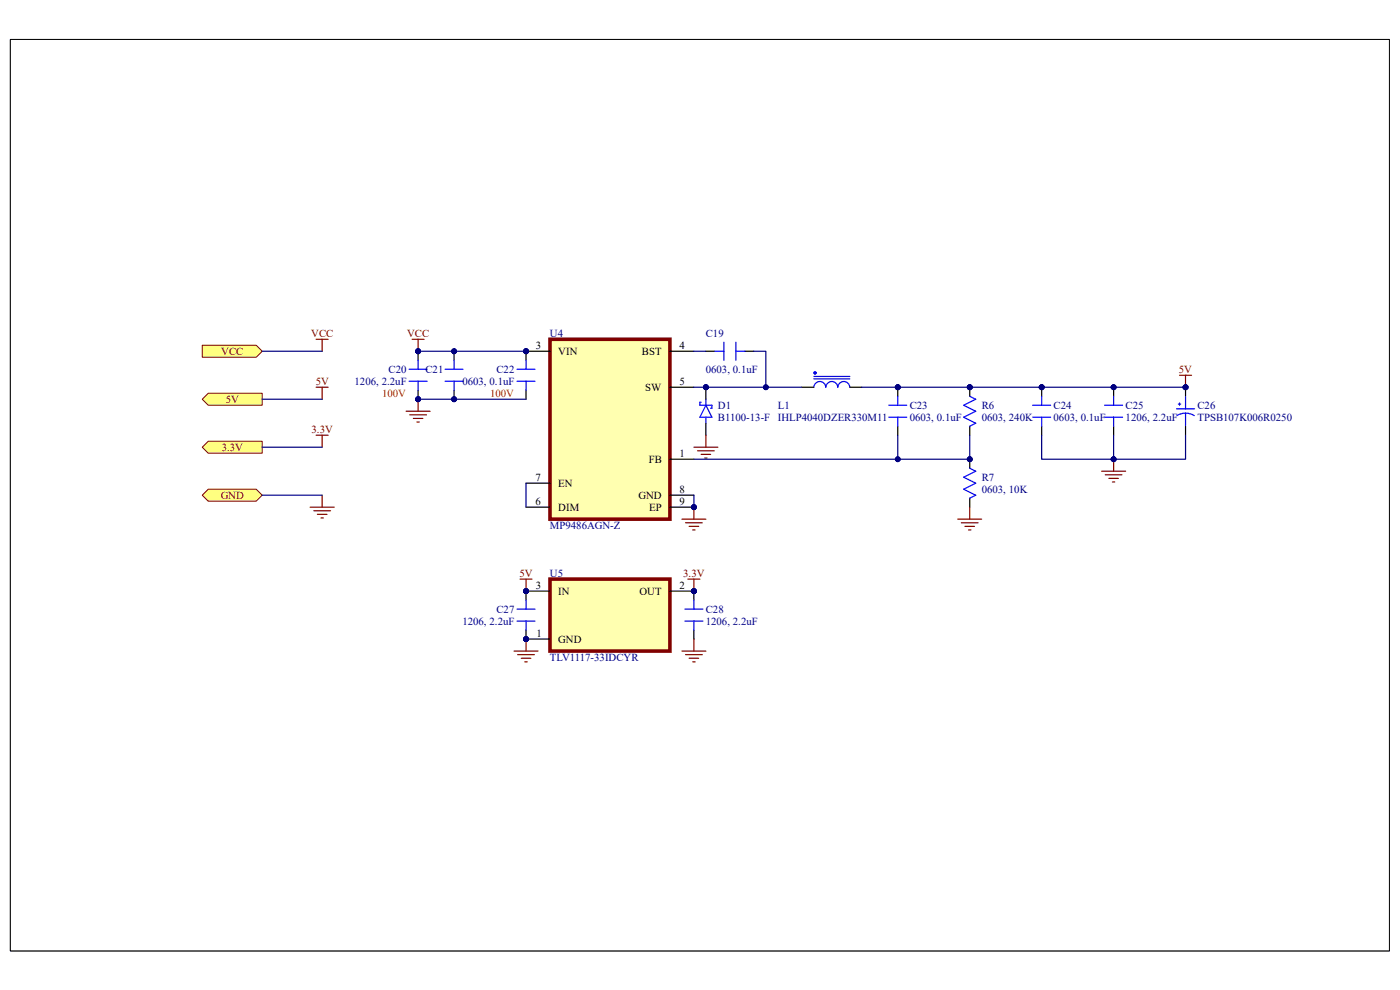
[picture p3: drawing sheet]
<svg xmlns="http://www.w3.org/2000/svg" width="297mm" height="210mm" viewBox="0 0 297 210" stroke-linecap="round" stroke-linejoin="round" font-family="sans-serif">
<path d="M2.2 8.4h292.6v193.3h-292.6z" fill="none" stroke="#000" stroke-width=".21"/>
<circle cx="111.6" cy="74.5" r=".51" fill="#000080"/>
<circle cx="111.6" cy="74.5" r=".51" fill="none" stroke="#000080" stroke-width=".21"/>
<circle cx="147.2" cy="107.6" r=".51" fill="#000080"/>
<circle cx="147.2" cy="107.6" r=".51" fill="none" stroke="#000080" stroke-width=".21"/>
<path d="M116.7 72h25.4v38.1h-25.4z" fill-rule="evenodd" fill="#ffffb0"/>
<path d="M116.7 72h25.4v38.1h-25.4z" fill="none" stroke="#800000" stroke-width=".76"/>
<path d="M111.6 74.5h5.1" fill="none" stroke="#000" stroke-width=".25"/>
<circle cx="111.6" cy="74.5" r=".51" fill="#000080"/>
<circle cx="111.6" cy="74.5" r=".51" fill="none" stroke="#000080" stroke-width=".21"/>
<path d="M142.1 74.5h5.1M142.1 82.1h5.1M142.1 97.4h5.1M111.6 107.6h5.1M111.6 102.5h5.1M142.1 107.6h5.1M142.1 105h5.1" fill="none" stroke="#000" stroke-width=".25"/>
<circle cx="147.2" cy="107.6" r=".51" fill="#000080"/>
<circle cx="147.2" cy="107.6" r=".51" fill="none" stroke="#000080" stroke-width=".21"/>
<circle cx="88.7" cy="84.7" r=".51" fill="#000080"/>
<circle cx="88.7" cy="84.7" r=".51" fill="none" stroke="#000080" stroke-width=".21"/>
<circle cx="88.7" cy="74.5" r=".51" fill="#000080"/>
<circle cx="88.7" cy="74.5" r=".51" fill="none" stroke="#000080" stroke-width=".21"/>
<path d="M88.7 82.8v1.9" fill="none" stroke="#000" stroke-width=".25"/>
<circle cx="88.7" cy="84.7" r=".51" fill="#000080"/>
<circle cx="88.7" cy="84.7" r=".51" fill="none" stroke="#000080" stroke-width=".21"/>
<path d="M88.7 74.5v1.9" fill="none" stroke="#000" stroke-width=".25"/>
<circle cx="88.7" cy="74.5" r=".51" fill="#000080"/>
<circle cx="88.7" cy="74.5" r=".51" fill="none" stroke="#000080" stroke-width=".21"/>
<path d="M86.8 78.3h3.8M88.7 76.4v1.9M86.8 80.9h3.8M88.7 80.9v1.9" fill="none" stroke="#00f" stroke-width=".25"/>
<circle cx="96.3" cy="84.7" r=".51" fill="#000080"/>
<circle cx="96.3" cy="84.7" r=".51" fill="none" stroke="#000080" stroke-width=".21"/>
<circle cx="96.3" cy="74.5" r=".51" fill="#000080"/>
<circle cx="96.3" cy="74.5" r=".51" fill="none" stroke="#000080" stroke-width=".21"/>
<path d="M96.3 82.8v1.9" fill="none" stroke="#000" stroke-width=".25"/>
<circle cx="96.3" cy="84.7" r=".51" fill="#000080"/>
<circle cx="96.3" cy="84.7" r=".51" fill="none" stroke="#000080" stroke-width=".21"/>
<path d="M96.3 74.5v1.9" fill="none" stroke="#000" stroke-width=".25"/>
<circle cx="96.3" cy="74.5" r=".51" fill="#000080"/>
<circle cx="96.3" cy="74.5" r=".51" fill="none" stroke="#000080" stroke-width=".21"/>
<path d="M94.4 78.3h3.8M96.3 76.4v1.9M94.4 80.9h3.8M96.3 80.9v1.9" fill="none" stroke="#00f" stroke-width=".25"/>
<circle cx="111.6" cy="74.5" r=".51" fill="#000080"/>
<circle cx="111.6" cy="74.5" r=".51" fill="none" stroke="#000080" stroke-width=".21"/>
<path d="M111.6 74.5v1.9M111.6 82.8v1.9" fill="none" stroke="#000" stroke-width=".25"/>
<circle cx="111.6" cy="74.5" r=".51" fill="#000080"/>
<circle cx="111.6" cy="74.5" r=".51" fill="none" stroke="#000080" stroke-width=".21"/>
<path d="M109.7 78.3h3.8M111.6 76.4v1.9M109.7 80.9h3.8M111.6 80.9v1.9" fill="none" stroke="#00f" stroke-width=".25"/>
<path d="M87.4 72h2.6M88.7 72v2.5" fill="none" stroke="#800000" stroke-width=".25"/>
<circle cx="88.7" cy="74.5" r=".51" fill="#000080"/>
<circle cx="88.7" cy="74.5" r=".51" fill="none" stroke="#000080" stroke-width=".21"/>
<path d="M86.2 87.2h5M86.9 88h3.6M87.7 88.8h2M88.4 89.5h.6M88.7 84.7v2.5" fill="none" stroke="#800000" stroke-width=".25"/>
<circle cx="88.7" cy="84.7" r=".51" fill="#000080"/>
<circle cx="88.7" cy="84.7" r=".51" fill="none" stroke="#000080" stroke-width=".21"/>
<path d="M144.7 110.1h5.1M145.4 110.9h3.6M146.2 111.7h2M147 112.4h.5M147.2 107.6v2.5" fill="none" stroke="#800000" stroke-width=".25"/>
<circle cx="147.2" cy="107.6" r=".51" fill="#000080"/>
<circle cx="147.2" cy="107.6" r=".51" fill="none" stroke="#000080" stroke-width=".21"/>
<path d="M149.8 74.5h1.9M158 74.5h1.9" fill="none" stroke="#000" stroke-width=".25"/>
<path d="M151.7 74.5h1.9M153.6 72.6v3.8M156.1 74.5h1.9M156.1 72.6v3.8" fill="none" stroke="#00f" stroke-width=".25"/>
<circle cx="149.8" cy="82.1" r=".51" fill="#000080"/>
<circle cx="149.8" cy="82.1" r=".51" fill="none" stroke="#000080" stroke-width=".21"/>
<path d="M148.7 85.3h-.2v.7h2.5v.6h-.2M149.8 86l1.2 2.5h-2.5zM149.8 84.7v1.3M149.8 88.5v1.3" fill="none" stroke="#00f" stroke-width=".25"/>
<path d="M149.8 82.1v2.6M149.8 89.8v2.5" fill="none" stroke="#000" stroke-width=".25"/>
<circle cx="149.8" cy="82.1" r=".51" fill="#000080"/>
<circle cx="149.8" cy="82.1" r=".51" fill="none" stroke="#000080" stroke-width=".21"/>
<path d="M147.2 94.9h5.1M148 95.6h3.5M148.7 96.4h2.1M149.5 97.2h.5M149.8 92.3v2.6" fill="none" stroke="#800000" stroke-width=".25"/>
<g fill="none" stroke="#00f" stroke-width=".25">
<path d="M172.7 79.9h7.6M172.7 82.1a1.27 1.27 0 0 1 1.2-1.2 1.27 1.27 0 0 1 1.3 1.2 1.27 1.27 0 0 1 1.3-1.2 1.27 1.27 0 0 1 1.2 1.2 1.28 1.28 0 0 1 1.3-1.2 1.28 1.28 0 0 1 1.3 1.2M172.7 80.4h7.6"/>
<circle cx="172.9" cy="79.1" r=".22"/>
</g>
<path d="M170.1 82.1h2.6M180.3 82.1h2.5" fill="none" stroke="#000" stroke-width=".25"/>
<circle cx="190.5" cy="82.1" r=".51" fill="#000080"/>
<circle cx="190.5" cy="82.1" r=".51" fill="none" stroke="#000080" stroke-width=".21"/>
<path d="M190.5 82.1v2" fill="none" stroke="#000" stroke-width=".25"/>
<circle cx="190.5" cy="82.1" r=".51" fill="#000080"/>
<circle cx="190.5" cy="82.1" r=".51" fill="none" stroke="#000080" stroke-width=".21"/>
<path d="M190.5 90.4v1.9" fill="none" stroke="#000" stroke-width=".25"/>
<path d="M188.6 86h3.8M188.6 88.5h3.8M190.5 84.1v1.9M190.5 88.5v1.9" fill="none" stroke="#00f" stroke-width=".25"/>
<circle cx="205.7" cy="97.4" r=".51" fill="#000080"/>
<circle cx="205.7" cy="97.4" r=".51" fill="none" stroke="#000080" stroke-width=".21"/>
<path d="M205.7 97.4v1.9M205.7 105.7v1.9" fill="none" stroke="#000" stroke-width=".25"/>
<circle cx="205.7" cy="97.4" r=".51" fill="#000080"/>
<circle cx="205.7" cy="97.4" r=".51" fill="none" stroke="#000080" stroke-width=".21"/>
<path d="M205.7 99.3l1.3 .7-2.6 1.2 2.6 1.3-2.6 1.3 2.6 1.3-1.3 .6" fill="none" stroke="#00f" stroke-width=".25"/>
<circle cx="205.7" cy="82.1" r=".51" fill="#000080"/>
<circle cx="205.7" cy="82.1" r=".51" fill="none" stroke="#000080" stroke-width=".21"/>
<path d="M205.7 82.1v2M205.7 90.4v1.9" fill="none" stroke="#000" stroke-width=".25"/>
<circle cx="205.7" cy="82.1" r=".51" fill="#000080"/>
<circle cx="205.7" cy="82.1" r=".51" fill="none" stroke="#000080" stroke-width=".21"/>
<path d="M205.7 84.1l1.3 .6-2.6 1.3 2.6 1.2-2.6 1.3 2.6 1.3-1.3 .6" fill="none" stroke="#00f" stroke-width=".25"/>
<path d="M203.2 110.1h5.1M203.9 110.9h3.6M204.7 111.7h2M205.5 112.4h.5M205.7 107.6v2.5" fill="none" stroke="#800000" stroke-width=".25"/>
<circle cx="236.3" cy="82.1" r=".51" fill="#000080"/>
<circle cx="236.3" cy="82.1" r=".51" fill="none" stroke="#000080" stroke-width=".21"/>
<path d="M236.3 82.1v2M236.3 90.4v1.9" fill="none" stroke="#000" stroke-width=".25"/>
<circle cx="236.3" cy="82.1" r=".51" fill="#000080"/>
<circle cx="236.3" cy="82.1" r=".51" fill="none" stroke="#000080" stroke-width=".21"/>
<path d="M234.3 88.5h3.9M234.3 86h3.9M236.3 84.1v1.9M236.3 88.5v1.9" fill="none" stroke="#00f" stroke-width=".25"/>
<path d="M233.7 100h5.1M236.3 97.4v2.6M234.5 100.7h3.5M235.2 101.5h2.1M236 102.2h.5" fill="none" stroke="#800000" stroke-width=".25"/>
<circle cx="236.3" cy="97.4" r=".51" fill="#000080"/>
<circle cx="236.3" cy="97.4" r=".51" fill="none" stroke="#000080" stroke-width=".21"/>
<circle cx="251.5" cy="82.1" r=".51" fill="#000080"/>
<circle cx="251.5" cy="82.1" r=".51" fill="none" stroke="#000080" stroke-width=".21"/>
<path d="M251.5 82.1v2" fill="none" stroke="#000" stroke-width=".25"/>
<circle cx="251.5" cy="82.1" r=".51" fill="#000080"/>
<circle cx="251.5" cy="82.1" r=".51" fill="none" stroke="#000080" stroke-width=".21"/>
<path d="M251.5 90.4v1.9" fill="none" stroke="#000" stroke-width=".25"/>
<path d="M249.6 86.7h3.8M249.7 88.2a3.4 3.4 0 0 1 3.7 0M250 85.7h.5M250.2 85.5v.5M251.5 84.2v2.5M251.5 87.6v2.7" fill="none" stroke="#00f" stroke-width=".25"/>
<circle cx="221" cy="82.1" r=".51" fill="#000080"/>
<circle cx="221" cy="82.1" r=".51" fill="none" stroke="#000080" stroke-width=".21"/>
<path d="M221 82.1v2" fill="none" stroke="#000" stroke-width=".25"/>
<circle cx="221" cy="82.1" r=".51" fill="#000080"/>
<circle cx="221" cy="82.1" r=".51" fill="none" stroke="#000080" stroke-width=".21"/>
<path d="M221 90.4v1.9" fill="none" stroke="#000" stroke-width=".25"/>
<path d="M219.1 86h3.8M219.1 88.5h3.8M221 84.1v1.9M221 88.5v1.9" fill="none" stroke="#00f" stroke-width=".25"/>
<path d="M250.2 79.6h2.6M251.5 79.6v2.5" fill="none" stroke="#800000" stroke-width=".25"/>
<circle cx="251.5" cy="82.1" r=".51" fill="#000080"/>
<circle cx="251.5" cy="82.1" r=".51" fill="none" stroke="#000080" stroke-width=".21"/>
<circle cx="111.6" cy="125.4" r=".51" fill="#000080"/>
<circle cx="111.6" cy="125.4" r=".51" fill="none" stroke="#000080" stroke-width=".21"/>
<circle cx="111.6" cy="135.6" r=".51" fill="#000080"/>
<circle cx="111.6" cy="135.6" r=".51" fill="none" stroke="#000080" stroke-width=".21"/>
<circle cx="147.2" cy="125.4" r=".51" fill="#000080"/>
<circle cx="147.2" cy="125.4" r=".51" fill="none" stroke="#000080" stroke-width=".21"/>
<path d="M116.7 122.9h25.4v15.2h-25.4z" fill-rule="evenodd" fill="#ffffb0"/>
<path d="M116.7 122.9h25.4v15.2h-25.4z" fill="none" stroke="#800000" stroke-width=".76"/>
<path d="M111.6 125.4h5.1" fill="none" stroke="#000" stroke-width=".25"/>
<circle cx="111.6" cy="125.4" r=".51" fill="#000080"/>
<circle cx="111.6" cy="125.4" r=".51" fill="none" stroke="#000080" stroke-width=".21"/>
<path d="M111.6 135.6h5.1" fill="none" stroke="#000" stroke-width=".25"/>
<circle cx="111.6" cy="135.6" r=".51" fill="#000080"/>
<circle cx="111.6" cy="135.6" r=".51" fill="none" stroke="#000080" stroke-width=".21"/>
<path d="M142.1 125.4h5.1" fill="none" stroke="#000" stroke-width=".25"/>
<circle cx="147.2" cy="125.4" r=".51" fill="#000080"/>
<circle cx="147.2" cy="125.4" r=".51" fill="none" stroke="#000080" stroke-width=".21"/>
<circle cx="147.2" cy="125.4" r=".51" fill="#000080"/>
<circle cx="147.2" cy="125.4" r=".51" fill="none" stroke="#000080" stroke-width=".21"/>
<path d="M147.2 125.4v1.9M147.2 133.7v1.9" fill="none" stroke="#000" stroke-width=".25"/>
<circle cx="147.2" cy="125.4" r=".51" fill="#000080"/>
<circle cx="147.2" cy="125.4" r=".51" fill="none" stroke="#000080" stroke-width=".21"/>
<path d="M145.3 131.8h3.8M145.3 129.2h3.8M147.2 127.3v1.9M147.2 131.8v1.9" fill="none" stroke="#00f" stroke-width=".25"/>
<circle cx="111.6" cy="135.6" r=".51" fill="#000080"/>
<circle cx="111.6" cy="135.6" r=".51" fill="none" stroke="#000080" stroke-width=".21"/>
<circle cx="111.6" cy="125.4" r=".51" fill="#000080"/>
<circle cx="111.6" cy="125.4" r=".51" fill="none" stroke="#000080" stroke-width=".21"/>
<path d="M111.6 133.7v1.9" fill="none" stroke="#000" stroke-width=".25"/>
<circle cx="111.6" cy="135.6" r=".51" fill="#000080"/>
<circle cx="111.6" cy="135.6" r=".51" fill="none" stroke="#000080" stroke-width=".21"/>
<path d="M111.6 125.4v1.9" fill="none" stroke="#000" stroke-width=".25"/>
<circle cx="111.6" cy="125.4" r=".51" fill="#000080"/>
<circle cx="111.6" cy="125.4" r=".51" fill="none" stroke="#000080" stroke-width=".21"/>
<path d="M109.7 131.8h3.8M109.7 129.2h3.8M111.6 127.3v1.9M111.6 131.8v1.9" fill="none" stroke="#00f" stroke-width=".25"/>
<path d="M110.3 122.9h2.6M111.6 122.9v2.5" fill="none" stroke="#800000" stroke-width=".25"/>
<circle cx="111.6" cy="125.4" r=".51" fill="#000080"/>
<circle cx="111.6" cy="125.4" r=".51" fill="none" stroke="#000080" stroke-width=".21"/>
<path d="M144.7 138.1h5.1M145.4 138.9h3.6M145.9 122.9h2.6M146.2 139.6h2M147.2 122.9v2.5M147.2 135.6v2.5M147 140.4h.5" fill="none" stroke="#800000" stroke-width=".25"/>
<circle cx="147.2" cy="125.4" r=".51" fill="#000080"/>
<circle cx="147.2" cy="125.4" r=".51" fill="none" stroke="#000080" stroke-width=".21"/>
<path d="M109.1 138.1h5M109.8 138.9h3.6M110.6 139.6h2M111.6 135.6v2.5M111.3 140.4h.5" fill="none" stroke="#800000" stroke-width=".25"/>
<circle cx="111.6" cy="135.6" r=".51" fill="#000080"/>
<circle cx="111.6" cy="135.6" r=".51" fill="none" stroke="#000080" stroke-width=".21"/>
<path d="M67.1 72h2.5M68.3 72v2.5M65.8 107.6h5.1M66.6 108.4h3.5M67.3 109.1h2.1M68.1 109.9h.5M68.3 105v2.6" fill="none" stroke="#800000" stroke-width=".25"/>
<path d="M42.9 73.2h11.5l1.2 1.3-1.2 1.3h-11.5z" fill-rule="evenodd" fill="#ffff80"/>
<path d="M42.9 73.2h11.5l1.2 1.3-1.2 1.3h-11.5z" fill="none" stroke="#800000" stroke-width=".21"/>
<path d="M42.9 105l1.3-1.2h10.2l1.2 1.2-1.2 1.3h-10.2z" fill-rule="evenodd" fill="#ffff80"/>
<path d="M42.9 105l1.3-1.2h10.2l1.2 1.2-1.2 1.3h-10.2z" fill="none" stroke="#800000" stroke-width=".21"/>
<path d="M67.1 82.1h2.5M67.1 92.3h2.5M68.3 82.1v2.6M68.3 92.3v2.6" fill="none" stroke="#800000" stroke-width=".25"/>
<path d="M42.9 94.9l1.3-1.3h11.4v2.5h-11.4z" fill-rule="evenodd" fill="#ffff80"/>
<path d="M42.9 94.9l1.3-1.3h11.4v2.5h-11.4z" fill="none" stroke="#800000" stroke-width=".21"/>
<path d="M42.9 84.7l1.3-1.3h11.4v2.6h-11.4z" fill-rule="evenodd" fill="#ffff80"/>
<path d="M42.9 84.7l1.3-1.3h11.4v2.6h-11.4z" fill="none" stroke="#800000" stroke-width=".21"/>
<path d="M88.7 74.5h22.9" fill="none" stroke="#000080" stroke-width=".25"/>
<circle cx="111.6" cy="74.5" r=".51" fill="#000080"/>
<circle cx="111.6" cy="74.5" r=".51" fill="none" stroke="#000080" stroke-width=".21"/>
<circle cx="96.3" cy="74.5" r=".51" fill="#000080"/>
<circle cx="96.3" cy="74.5" r=".51" fill="none" stroke="#000080" stroke-width=".21"/>
<circle cx="88.7" cy="74.5" r=".51" fill="#000080"/>
<circle cx="88.7" cy="74.5" r=".51" fill="none" stroke="#000080" stroke-width=".21"/>
<path d="M88.7 84.7h22.9" fill="none" stroke="#000080" stroke-width=".25"/>
<circle cx="96.3" cy="84.7" r=".51" fill="#000080"/>
<circle cx="96.3" cy="84.7" r=".51" fill="none" stroke="#000080" stroke-width=".21"/>
<circle cx="88.7" cy="84.7" r=".51" fill="#000080"/>
<circle cx="88.7" cy="84.7" r=".51" fill="none" stroke="#000080" stroke-width=".21"/>
<path d="M147.2 105v2.6" fill="none" stroke="#000080" stroke-width=".25"/>
<circle cx="147.2" cy="107.6" r=".51" fill="#000080"/>
<circle cx="147.2" cy="107.6" r=".51" fill="none" stroke="#000080" stroke-width=".21"/>
<path d="M159.9 74.5h2.6v7.6h-12.7" fill="none" stroke="#000080" stroke-width=".25"/>
<circle cx="149.8" cy="82.1" r=".51" fill="#000080"/>
<circle cx="149.8" cy="82.1" r=".51" fill="none" stroke="#000080" stroke-width=".21"/>
<circle cx="162.5" cy="82.1" r=".51" fill="#000080"/>
<circle cx="162.5" cy="82.1" r=".51" fill="none" stroke="#000080" stroke-width=".21"/>
<path d="M162.5 82.1h7.6" fill="none" stroke="#000080" stroke-width=".25"/>
<circle cx="162.5" cy="82.1" r=".51" fill="#000080"/>
<circle cx="162.5" cy="82.1" r=".51" fill="none" stroke="#000080" stroke-width=".21"/>
<path d="M182.8 82.1h7.7" fill="none" stroke="#000080" stroke-width=".25"/>
<circle cx="190.5" cy="82.1" r=".51" fill="#000080"/>
<circle cx="190.5" cy="82.1" r=".51" fill="none" stroke="#000080" stroke-width=".21"/>
<path d="M190.5 82.1h15.2" fill="none" stroke="#000080" stroke-width=".25"/>
<circle cx="190.5" cy="82.1" r=".51" fill="#000080"/>
<circle cx="190.5" cy="82.1" r=".51" fill="none" stroke="#000080" stroke-width=".21"/>
<circle cx="205.7" cy="82.1" r=".51" fill="#000080"/>
<circle cx="205.7" cy="82.1" r=".51" fill="none" stroke="#000080" stroke-width=".21"/>
<path d="M205.7 82.1h15.3M111.6 102.5v5.1" fill="none" stroke="#000080" stroke-width=".25"/>
<circle cx="205.7" cy="82.1" r=".51" fill="#000080"/>
<circle cx="205.7" cy="82.1" r=".51" fill="none" stroke="#000080" stroke-width=".21"/>
<circle cx="221" cy="82.1" r=".51" fill="#000080"/>
<circle cx="221" cy="82.1" r=".51" fill="none" stroke="#000080" stroke-width=".21"/>
<path d="M221 82.1h30.5" fill="none" stroke="#000080" stroke-width=".25"/>
<circle cx="221" cy="82.1" r=".51" fill="#000080"/>
<circle cx="221" cy="82.1" r=".51" fill="none" stroke="#000080" stroke-width=".21"/>
<circle cx="236.3" cy="82.1" r=".51" fill="#000080"/>
<circle cx="236.3" cy="82.1" r=".51" fill="none" stroke="#000080" stroke-width=".21"/>
<circle cx="251.5" cy="82.1" r=".51" fill="#000080"/>
<circle cx="251.5" cy="82.1" r=".51" fill="none" stroke="#000080" stroke-width=".21"/>
<path d="M190.5 92.3v5.1" fill="none" stroke="#000080" stroke-width=".25"/>
<circle cx="190.5" cy="97.4" r=".51" fill="#000080"/>
<circle cx="190.5" cy="97.4" r=".51" fill="none" stroke="#000080" stroke-width=".21"/>
<path d="M236.3 92.3v5.1" fill="none" stroke="#000080" stroke-width=".25"/>
<circle cx="236.3" cy="97.4" r=".51" fill="#000080"/>
<circle cx="236.3" cy="97.4" r=".51" fill="none" stroke="#000080" stroke-width=".21"/>
<path d="M55.6 74.5h12.7M55.6 94.9h12.7M55.6 84.7h12.7M205.7 92.3v5.1h-58.5M55.6 105h12.7" fill="none" stroke="#000080" stroke-width=".25"/>
<circle cx="190.5" cy="97.4" r=".51" fill="#000080"/>
<circle cx="190.5" cy="97.4" r=".51" fill="none" stroke="#000080" stroke-width=".21"/>
<circle cx="205.7" cy="97.4" r=".51" fill="#000080"/>
<circle cx="205.7" cy="97.4" r=".51" fill="none" stroke="#000080" stroke-width=".21"/>
<path d="M221 92.3v5.1h30.5v-5.1" fill="none" stroke="#000080" stroke-width=".25"/>
<circle cx="236.3" cy="97.4" r=".51" fill="#000080"/>
<circle cx="236.3" cy="97.4" r=".51" fill="none" stroke="#000080" stroke-width=".21"/>
<path d="M147.2 82.1h2.6" fill="none" stroke="#000080" stroke-width=".25"/>
<circle cx="149.8" cy="82.1" r=".51" fill="#000080"/>
<circle cx="149.8" cy="82.1" r=".51" fill="none" stroke="#000080" stroke-width=".21"/>
<path d="M147.2 74.5h2.6" fill="none" stroke="#000080" stroke-width=".25"/>
<g font-size="2.3" fill="#800000">
<text x="66" y="71.5">VCC</text>
<text x="86.4" y="71.5">VCC</text>
<text x="46.9" y="75.3">VCC</text>
<text x="67" y="81.6">5V</text>
<text x="250.1" y="79.1">5V</text>
<text x="47.9" y="85.4">5V</text>
<text x="47" y="95.6">3.3V</text>
<text x="66.1" y="91.8">3.3V</text>
<text x="46.8" y="105.8">GND</text>
<text x="110.2" y="122.3">5V</text>
<text x="144.9" y="122.3">3.3V</text>
</g>
<g font-size="2.3" fill="#000080">
<text x="116.7" y="71.5">U4</text>
<text x="149.7" y="71.5">C19</text>
<text x="75.2" y="81.6">1206, 2.2uF</text>
<text x="82.4" y="79.1">C20</text>
<text x="90.3" y="79.1">C21</text>
<text x="98.1" y="81.6">0603, 0.1uF</text>
<text x="105.3" y="79.1">C22</text>
<text x="149.7" y="79.1">0603, 0.1uF</text>
<text x="152.3" y="86.7">D1</text>
<text x="152.3" y="89.3">B1100-13-F IHLP4040DZER330M11</text>
<text x="165" y="86.7">L1</text>
<text x="193" y="86.7">C23</text>
<text x="193" y="89.3">0603, 0.1uF</text>
<text x="208.3" y="86.7">R6</text>
<text x="208.3" y="89.3">0603, 240K</text>
<text x="223.5" y="86.7">C24</text>
<text x="223.5" y="89.3">0603, 0.1uF</text>
<text x="238.8" y="86.7">C25</text>
<text x="238.8" y="89.3">1206, 2.2uF</text>
<text x="254" y="86.7">C26</text>
<text x="254" y="89.3">TPSB107K006R0250</text>
<text x="208.3" y="102">R7</text>
<text x="208.3" y="104.5">0603, 10K</text>
<text x="116.7" y="112.1">MP9486AGN-Z</text>
<text x="116.7" y="122.3">U5</text>
<text x="105.3" y="130">C27</text>
<text x="149.7" y="130">C28</text>
<text x="98.1" y="132.5">1206, 2.2uF</text>
<text x="149.7" y="132.5">1206, 2.2uF</text>
<text x="116.7" y="140.1">TLV1117-33IDCYR</text>
</g>
<g font-size="2.3">
<text x="113.7" y="74">3</text>
<text x="118.4" y="75.3">VIN</text>
<text x="136.2" y="75.3">BST</text>
<text x="144.1" y="74">4</text>
<text x="136.9" y="82.9">SW</text>
<text x="144.1" y="81.6">5</text>
<text x="113.6" y="102">7</text>
<text x="137.7" y="98.2">FB</text>
<text x="144.1" y="96.9">1</text>
<text x="113.6" y="107.1">6</text>
<text x="118.4" y="103.3">EN</text>
<text x="135.5" y="105.8">GND</text>
<text x="144.1" y="104.5">8</text>
<text x="144.1" y="107.1">9</text>
<text x="118.4" y="108.3">DIM</text>
<text x="137.8" y="108.3">EP</text>
<text x="113.7" y="124.9">3</text>
<text x="144.1" y="124.9">2</text>
<text x="118.4" y="126.2">IN</text>
<text x="135.7" y="126.2">OUT</text>
<text x="113.8" y="135">1</text>
<text x="118.4" y="136.3">GND</text>
</g>
<g font-size="2.3" fill="#f00">
<text x="81.1" y="84.2">100V</text>
<text x="104" y="84.2">100V</text>
</g>
</svg>
